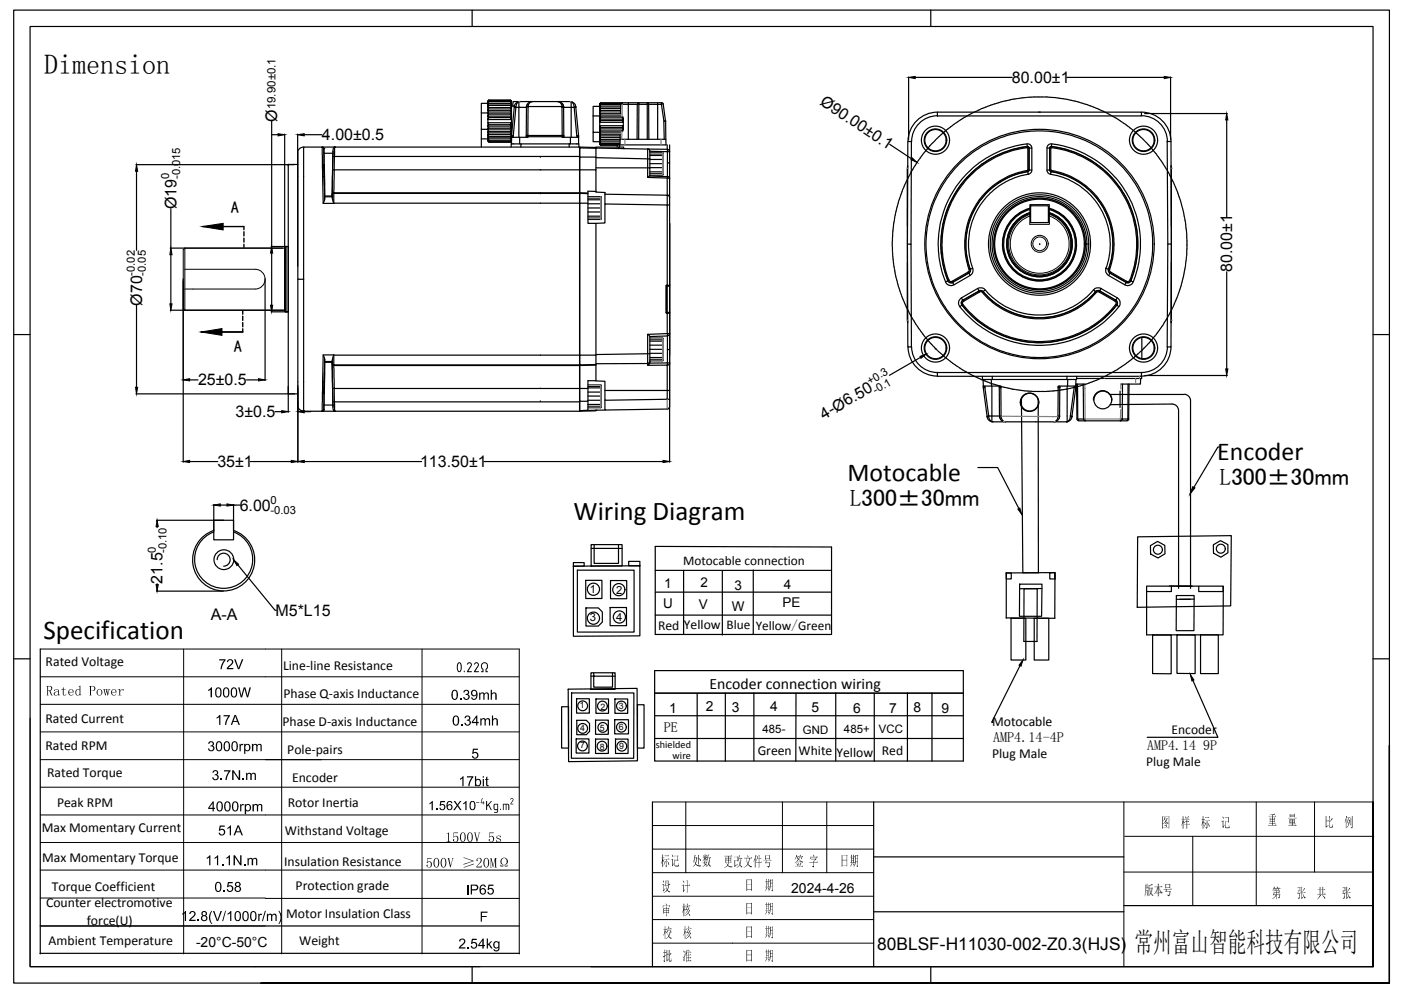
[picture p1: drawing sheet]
<svg xmlns="http://www.w3.org/2000/svg" width="297mm" height="210mm" viewBox="0 0 297 210" stroke-linecap="round" stroke-linejoin="round" font-family="sans-serif">
<!-- layer: 0 -->
<g fill="none" stroke="#000" stroke-width=".25">
<path d="M6.4 5.6h284.7v199.4h-284.7zM100.1 2.1v3.5M192.6 16.3v13.3M194 16.4h20.6M197.3 2.1v3.5M226.2 16.4h20.6M248.2 16.3v13.3M28.8 34.9h33.5M28.9 36.3v16.8M57.6 28.6h1.4M57.6 25.7v26.6M60.4 28.4v37.6l.1 .1v-13.8l-.1 .1"/>
<path d="M61.2 34.9l-.1 .2M63.1 28.4v28.1M63.1 37.4v21.8h1.3M63.1 34.9h-2v52.5M64.4 31.2a1.38 1.38 0 0 0-1.2 .8M64.5 28.6h3.7M68.3 31.2l.4 .3M68.3 31.2h2.6M68.3 31.2l.4 .3v1M68.7 31.5v5.9M68.7 31.5h.1M68.7 32.5v3.6"/>
<path d="M68.7 32.5h1.9M68.7 34.9l.1 4.5zM68.7 37.4l.1 5-.3 .7M68.8 37.4h-.4M68.8 36l.1 5.5M70.6 32.1l-.2 9.2M70.6 32.5l-.2 9M70.6 32.1v.4M70.9 36v-2.8h52v2.8M70.9 36h-.3M70.9 31.2a.78 .78 0 0 0-.3 .9M70.9 31.2h.1"/>
<path d="M71 31.2h-.1M102.1 23.9v3.5h1.3M102.1 27.4v3.8M102.1 29.4h1.3M103.4 26h5l-.2 .4h-4.5zM103.4 24.6l.3 .3-.3 .4zM103.4 24.6l.3-.4-.3-.3v.7h5M103.4 26.7l.3 .5h4.5l.2-.5M103.4 26.7v.7l.3-.2M103.4 23.4l.3 .1-.3 .4zM103.4 27.4l.3 .4h4.5l.2-.4M103.4 27.4v.6l.3-.2"/>
<path d="M103.4 22.8l.3 .1-.3 .5zM103.4 28l.3 .4-.3 .2zM103.4 21.9h-1.3v2h6.3M103.4 22.3h.3l-.3 .5zM103.4 28.6l.3 .4-.3 .1zM103.4 21.9h.3l-.3 .4zM103.4 29.1l.3 .3h-.3zM103.4 21.7l.3-.2-.3 .4zM103.4 29.4l.3 .4h4.5l.2-.4v.3l-.2 .1M103.4 29.4v.3l.3 .1M103.4 21.4l.3-.2-.3 .2M103.4 29.9l.3 .3h4.5l.2-.3"/>
<path d="M103.4 26.7h5M103.4 27.4h5M103.4 23.4h5M103.4 28h5M103.4 22.8h5M103.4 28.6h5M103.4 22.3h5M103.4 29.1h5M103.4 30l.3 .2M103.7 26.4l-.3 .3v-1.4h5v1.4l-.2-.3M103.7 24.9h4.5l.2 .4v-.7l-.2 .3M103.7 24.2h4.5l.2 .4"/>
<path d="M103.7 23.5h4.5l.2 .4M103.7 22.9h4.5l.2 .5M103.7 22.3h4.5l.2 .5M103.7 21.9h4.5l.2 .4M103.7 21.5h4.5l.2 .4v-.2l-.2-.2M103.7 21.3l-.3 .1v.3M103.7 30l-.3-.3 .3 .3h4.5l.2-.3-.2 .3M103.7 21.2h4.5l.2 .2M108.2 24.2l.2-.3v.7M108.2 23.5l.2-.1v.5M108.2 22.9l.2-.1v.6M108.2 22.3h.2v.5"/>
<path d="M108.2 21.9h.2v.4M108.2 21.3l.2 .1v.3l-.2-.4h-4.5l-.3 .4M108.2 21.2l.2 .2M108.4 26.7v.7l-.2-.2M108.4 27.4v.6l-.2-.2M108.4 28l-.2 .4h-4.5M108.4 28v.6l-.2-.2M108.4 28.6l-.2 .4h-4.5M108.4 28.6v.5l-.2-.1M108.4 29.1l-.2 .3h-4.5M108.4 29.1v.3h-.2M108.4 30.5v-1.4h1.8v1.4"/>
<path d="M108.4 22.5h.3M108.4 30l-.2 .2M108.5 28.9h.3M108.5 28.8h.3M108.8 29.1l.6-6.3h.6v6.3M109 22.7l-.6 6.4M109 22.6v.1M109 22.7l.4 .1M109.1 22.6h.3M109.4 22.8a1.19 1.19 0 0 1 .6-1.2v1.2h1.6M109.9 21.6h.1M110.2 29.1h1.7v-.1l10.8 .1v1.4"/>
<path d="M110.2 21.5a1.24 1.24 0 0 0-1.2 1.1M110.2 21.5h.1M110.2 21.5h2.6M110.2 21.5h-1.4l-.1 1h.3M110.4 30.5h-2v.7M111.6 28.9h.3M111.6 22.8v6.3M111.6 22.6v.2M111.6 22.6h.4M111.8 22.2l-.1 .4M111.9 28.7v.3M111.9 28.7h-.3"/>
<path d="M112 22.6h7.2v6.1h-7.3zM112 22.7h-.4M112.6 21.5h.1M112.8 21.5h.1M112.8 21.5a1.22 1.22 0 0 0-1.2 1.1M114.6 33.3h-.1M114.6 36h-.1M118.3 21.5a1.23 1.23 0 0 1 1.2 1.3M118.3 21.5h2.6M118.3 21.5h.1M118.5 21.5h.1M119.1 21.9l.3 .4"/>
<path d="M119.2 22.7h.3M119.2 28.7v.3M119.2 28.7h.4M119.2 28.9h.4M119.4 22.3l.1 .3M119.5 22.8h2.2l.6 6.3M119.5 22.8v6.3M119.5 22.6h-.3l-.1-.2a.95 .95 0 0 0-.8-.9h-5.5a1.03 1.03 0 0 0-.8 1.1M120.7 30.5h-10.3v.7M120.7 30.5h2l.1 .7M120.7 30.5v.7M120.9 21.5h.1"/>
<path d="M120.9 29.1v1.4M120.9 21.5l.3 .1M121.1 21.6a1.23 1.23 0 0 1 .6 1.2M121.1 21.6v7.5M121.1 21.6h.1M121.2 21.6a1.27 1.27 0 0 1 .9 1.1l.6 6.4M121.8 22.6h.3M122.1 22.7l-.3 .1M122.3 28.9h.4M122.7 28.8h-.4M122.9 33.2v-2h-52v2h-.3M122.9 36h3.5v4.6"/>
<path d="M122.9 36v-2.7h3.5v2.7M122.9 33.3v-1.9h3.5v1.9M122.9 31.4v-.2l3.5 .1v.1M122.9 36v4.9M122.9 31.2h.1M122.9 31.3h.1M125.8 24.6v3.5h1.4M125.8 28.1v1.9h1.4M126.4 35.6h10.9v2l4.2 .1v-.2M126.4 33.4l10.9 .3v1.9h.5v1.7l-.5 .3M126.4 31.4l10.9 .2v2.1h.5v1.9l2.6-.1M126.4 31.3l4.9-.1v.3"/>
<path d="M127.2 26.7l.2 .3-.2 .3zM127.2 26.7h5l-.3 .3M127.2 25.3l.2 .3-.2 .3zM127.2 27.3l.2 .5-.2 .2zM127.2 28l.2 .4-.2 .2zM127.2 28.6l.2 .5-.2 .1zM127.2 22.5h-1.4v2.1M127.2 22.9l4.4 .1h-4.2l-.2 .4h4.4M127.2 29.2l.2 .4-.2 .1zM127.2 22.5h.2l-.2 .4zM127.2 29.7l.2 .4-.2-.1zM127.2 30l.2 .4-.2-.1z"/>
<path d="M127.2 30.3l.2 .4zM127.2 30.5l.2 .3-.2-.2M127.2 22l.2-.2-.2 .3M127.2 27.3h5M127.2 28h4.4M127.2 25.3h5M127.2 28.6h4.3M127.2 29.2h4.3M127.2 29.7h4.3M127.4 25.6h4.5l.3 .3M127.4 24.8l-.2-.2v.7l.2-.5h4.5l.3 .5M127.4 24.2l-.2-.2v.6h-1.4"/>
<path d="M127.4 23.5l-.2-.1v.6M127.4 23l-.2-.1v.5M127.4 22.2l-.2 .1v.2M127.4 21.9l-.2 .4 .2-.4h4.2M127.4 29.1h4.1M127.4 27h4.5M127.4 28.4h4.2M127.4 29.6h4.1M127.4 22.5h4.2M127.4 30.1h4.1M127.4 30.4h4M127.4 30.7h4"/>
<path d="M127.4 30.8h3.4M127.4 21.8h4.4M131.3 31.2h.9v.3M131.3 30.7h-.5v.5M131.3 30.7h10M131.3 30.7v.5M131.4 30.7l.1-1.2h9.7v1.2M131.5 28.6v.9M131.6 23.5h-4.2l-.2 .5M131.6 22.2h-4.2l-.2 .3M131.6 22.1v1.9h-4.4M131.6 22.1h.4"/>
<path d="M131.7 24.2h-4.3l-.2 .4h4.4M131.9 25.6l.3-.3v.6M131.9 27.8l.1 .1M132 21.7l-.4 .4M132.1 24.7l-.2 .1M132.2 25.9v1.4l-.3-.3M132.2 27.3l-.3 .5h-4.5M132.2 25.9h-5v.8M132.2 24.9v.4M132.2 27.3v.3M133.2 21.8h-1.3v.3h1.3v-.3h2.3M135.1 29.5v-7.4h.4l-.1 7.4"/>
<path d="M135.1 22.1h-1.9v7.4M135.5 21.8h1.7v.3h-1.7zM135.5 21.7l-.3 .4M137.2 21.7l.3 .4h1.9v7.4M137.2 29.5v-7.4h.3l.1 7.4M137.2 21.8h2.2v.3h.8l.5 3.5 .1 3.9M137.3 31.7a.38 .38 0 0 1 .5 .4M137.6 31.6h-.3l4.2 .1M137.8 32.1v1.6M137.8 32.1l3.7 .1v2.3M137.8 37.3l3.7 .2M137.8 36.4h2.6"/>
<path d="M137.8 34.7h2.6M137.8 33.8h2.6M137.8 33h2.6M139.4 21.8h.8v.3M140.3 21.7l.3 .3-.3 .1M140.6 22.1l.5 3.6 .1 3.8M141.1 25.6h-.3M141.1 25.7h-.3M141.5 30.7v1M141.5 31.6v.5M141.5 31.7l.4 .2 .1 .2M141.5 37.4l.4 .3 .1 .2v-3.4h-.5v3"/>
<path d="M141.5 32.2h.5v2.3M142 30.7v1.5M188.6 30.6l4.7 3.1M191.5 39.9l-.2 .4M191.6 39.8l-.1 .1M191.7 39.6l-.1 .1M191.8 39.1l-.1 .4M191.9 39v.1M192 38.8v.1M192.2 38.3l-.1 .5M192.3 38.2v.1M192.4 38l-.1 .1"/>
<path d="M192.4 35.1v33.3M192.4 35.2v12.7M192.6 37.6l-.2 .4M192.7 37.4l-.1 .1M192.8 37.3h-.1M193 36.8l-.2 .4M193.1 36.6v.1M193.2 36.5l-.1 .1M193.4 36.1l-.2 .3M193.5 35.9v.1M193.6 35.8h.1M193.9 35.3l-.2 .4"/>
<path d="M194 35.2h-.1M194.1 35l-.1 .1M194.3 34.6l-.2 .4M194.4 34.4v.1M194.5 34.3v.1M194.8 33.9l-.2 .3M194.9 33.7v.1M195.1 33.6h-.1M195.4 33.1l-.3 .4M195.4 33v.1M195.6 32.9h-.1M195.9 32.5l-.3 .3"/>
<path d="M196 32.3l-.1 .1M196.1 32.2h-.1M196.4 31.8l-.2 .3M196.5 31.7h.1M196.7 31.5l-.1 .1M197 31.1l-.3 .3M197.1 31l-.1 .1M197.2 30.8l-.1 .1M197.6 30.5l-.3 .3M197.7 30.3l-.1 .1M197.8 30.2v.1M198.2 29.9l-.3 .3"/>
<path d="M198.3 29.7l-.1 .1M198.4 29.6v.1M198.7 23.8h43.3v.8h-43.3zM198.8 23.8a6.2 6.2 0 0 0-6.3 6.2M198.8 24.5a5.5 5.5 0 0 0-5.5 5.5M198.8 29.2l-.3 .3M198.9 29.1v.1M199 29v.1M199.4 28.6l-.3 .3M199.5 28.5v.1M199.7 28.4l-.1 .1M200.1 28.1l-.3 .2"/>
<path d="M200.2 28h-.1M200.3 27.8v.1M200.7 27.5l-.3 .3M200.9 27.4l-.1 .1M201 27.3l-.1 .1M201.5 27l-.4 .2M201.6 26.9l-.1 .1M201.7 26.8h-.1M202.1 26.4l-.3 .3M202.3 26.4h-.1M202.4 26.3h-.1M202.8 26l-.3 .2"/>
<path d="M203 25.9h-.1M203.1 25.8h.1M203.6 25.5l-.4 .2M203.7 25.4h.1M203.9 25.3h-.1M204.3 25l-.4 .3M204.5 24.9l-.1 .1M204.6 24.8l-.1 .1M204.8 37a20.6 20.6 0 0 1 13.4-6.4l.4 .2 .2 .5v4.8a1.02 1.02 0 0 1-1.2 .9 15.1 15.1 0 0 0-11.3 20.3l-.2 .6-.2 .4-3.6 2.1a1.24 1.24 0 0 1-1.8-.6 21.3 21.3 0 0 1 4.3-22.8zM205 24.6l-.3 .2M205.2 24.5h-.1M205.3 24.4v.1"/>
<path d="M205.8 24.2l-.4 .2M206 24.1h-.1M206.1 24h-.1M206.6 23.8l-.4 .1M206.7 23.7h.1M206.9 23.6l-.1 .1M207.4 23.4l-.4 .2M207.7 23.3l-.2 .1M208.1 23l-.3 .2M208.3 34.8a20.6 20.6 0 0 0-7.2 24.7l.1-.1M208.3 23h-.1M208.5 22.9h-.1"/>
<path d="M209 22.7l-.4 .2M209 22.7h.1M209.3 22.6h-.1M209.8 22.4l-.4 .1M210.1 22.3l-.2 .1M210.6 22.1l-.4 .2M210.7 22.1h.1M210.9 22h-.1M211.4 21.9l-.4 .1M211.5 21.8h.1M211.7 21.8h.1M212 38.6a15.7 15.7 0 0 0-6.4 18.5"/>
<path d="M212 38.6a19.7 19.7 0 0 1 5.8-2.3v-.2a15.9 15.9 0 0 0-12.3 21h.1M212.2 21.6l-.4 .1M212.3 21.6h.1M212.5 21.5h.1M213.1 21.4l-.4 .1M213.3 21.4h-.1M213.4 21.3l-.1 .1M213.9 21.2l-.4 .1M214 21.2h.1M214.2 21.2h.1M214.8 21l-.4 .1M214.9 21h.1"/>
<path d="M215 21h.1M215.7 20.9l-.5 .1M215.8 20.9h.1M215.9 20.9h.1M216.5 20.8l-.4 .1M216.6 20.8h.1M216.8 20.7h.1M217.4 20.7h-.5M217.5 20.7h.1M217.6 20.6h.1M217.7 30.5l.1 .5a21 21 0 0 0-16.9 28.6l-.4 .2M217.7 31.1a22.4 22.4 0 0 0-9.5 3.7"/>
<path d="M217.7 31.1l.1 .2a20.6 20.6 0 0 0-16.6 28.1M217.8 31.1h.2l.2 .3zM217.8 31.3l.1 .1M217.9 36.4l.1 .5M217.9 36.4a15.5 15.5 0 0 0-12.2 20.7l.5-.2M217.9 31.4h.2v4.6h-.2zM217.9 36l-.1 .1M218.1 36l.1 .2-.3 .2M218.1 36l-.2 .4M218.3 20.6h-.5M218.3 20.6h.1M218.5 20.6h.1"/>
<path d="M218.8 31.4h-.6v4.7h.6M219.1 20.6h-.4M219.2 20.6h.1M219.4 20.6h.1M219.5 20.6h.5M220.1 20.6h.1M220.2 23.8h.4M220.2 20.6h.1M220.4 20.6h.4M220.9 20.6h.1M221.1 20.6h.1M221.3 20.6h.4"/>
<path d="M221.8 20.6h.1M222 31.4h.5v4.7h-.5M222 20.6h.1M222.2 20.6h.4M222.3 30.7l.1-.1a16 16 0 0 1 8.1 2.3 21.2 21.2 0 0 1 9.5 27.3l-.9 .4-.5-.2-3.6-2a1.33 1.33 0 0 1-.4-1.9 15.1 15.1 0 0 0-12.2-19.6l-.4-.7v-5zM222.5 36.1l.3 .3zM222.6 31.2l.4-.1-.3 .1-.1 .2zM222.6 31.4h.2v4.6M222.6 31.4v4.6h.2M222.7 20.6h.1M222.7 36.9l.1-.5a15.5 15.5 0 0 1 12.2 20.7l-.5-.2M222.8 31.4a20.6 20.6 0 0 1 16.8 28l.1 .1"/>
<path d="M222.8 36l.1 .1M222.8 20.6h.1M222.9 36.1a15.9 15.9 0 0 1 12.4 21h-.2a15.7 15.7 0 0 0-12.2-20.8zM223 31.3v-.1a7.8 7.8 0 0 1 3.5 .7 20.8 20.8 0 0 1 13.2 27.6M223 30.5l-.1 .5a21 21 0 0 1 16.9 28.6l.5 .2M223 20.6l.5 .1M223.5 20.7h.1M223.7 20.7h.1M223.9 20.7l.4 .1M224.4 20.8h.1M224.6 20.8h.1M224.7 20.9h.5"/>
<path d="M225.2 20.9h.1M225.4 20.9h.1M225.6 21h.4M226.1 21.1h.1M226.3 21.1h.1M226.5 21.1l.4 .1M227 21.2h.1M227.1 21.3h.1M227.3 21.3l.4 .1M227.8 21.4h.1M228 21.4l.1 .1M228.2 21.5l.4 .1"/>
<path d="M228.7 21.6l.1 .1M228.8 21.7h.1M229 21.7l.4 .2M229.5 21.9h.1M229.6 22h.1M229.8 22l.4 .1M230.3 22.1l.1 .1M230.5 22.2h.1M230.7 22.3l.3 .1M231.1 22.4l.1 .1M231.3 22.5h.1M231.5 22.5l.4 .2"/>
<path d="M231.9 22.8h.1M232.1 22.8h.1M232.3 22.9l.4 .1M232.8 23.1h.1M232.9 23.1l.1 .1M233.1 23.2l.4 .2M233.5 23.4l.1 .1M233.7 23.5h.1M233.9 23.6l.4 .2M234.3 23.8h.1M234.5 23.9h.1M234.6 23.9l.4 .3"/>
<path d="M235.1 24.2h.1M235.3 24.3h.1M235.4 24.4l.4 .2M235.9 24.6l.1 .1M236 24.7l.1 .1M236.2 24.8l.3 .2M236.6 25l.1 .1M236.8 25.1v.1M236.9 25.2l.4 .3M237.3 25.5l.1 .1M237.5 25.6l.1 .1M237.6 25.7l.4 .2"/>
<path d="M238.1 26l.1 .1M238.2 26.1h.1M238.4 26.2l.3 .2M238.8 26.5h.1M238.9 26.6l.1 .1M239 26.7l.4 .3M239.5 27l.1 .1M239.6 27.1l.1 .1M239.8 27.2l.3 .3M240.1 27.5l.1 .1M240.3 27.7h.1M240.4 27.8l.4 .3"/>
<path d="M240.8 28.1l.1 .1M240.9 28.2l.1 .1M241.1 28.3l.3 .3M241.5 28.7v.1M241.6 28.8l.1 .1M241.7 28.9l.3 .3M242 23.8a6.2 6.2 0 0 1 6.3 6.2M242 24.5a5.5 5.5 0 0 1 5.5 5.5M242.1 29.3h.1M242.3 29.4h.1M242.3 29.5l.3 .3M242.7 24.1h17.5"/>
<path d="M242.7 29.9l.1 .1M242.9 30v.1M243 30.2l.3 .3M243.3 30.6h.1M243.4 30.6l.1 .1M243.6 30.8l.3 .3M243.9 31.2h.1M244 31.3l.1 .1M244.1 31.4l.3 .4M244.5 31.8v.1M244.6 32h.1M244.7 32.1l.3 .4"/>
<path d="M245 32.5l.1 .1M245.1 32.6l.1 .1M245.2 32.8l.3 .3M245.5 33.2l.1 .1M245.6 33.3l.1 .1M245.7 33.5l.3 .4M246 33.9l.1 .1M246.2 34.1h.1M246.2 34.2l.3 .3M246.5 34.6l.1 .1M246.6 34.8h.1M246.7 34.9l.3 .4"/>
<path d="M247 35.4h.1M247.1 35.5v.1M247.2 35.7l.2 .3M247.5 30h.8l.1 21.8h-.8zM247.5 36.1v.1M247.6 36.3h.1M247.6 36.4l.2 .4M247.9 36.9h.1M248 37v.1M248 37.2l.2 .4M248.3 35.1v33.3M248.3 35.2l.1 12.7"/>
<path d="M248.3 37.6v.1M248.4 37.8v.1M248.4 38l.2 .3M248.7 38.4v.1M248.7 38.6h.1M248.8 38.7l.2 .6M249.1 39.4h.1M249.2 39.5l.1 .4M249.4 40v.1M260.1 25.4v20.6M36.1 52.6h23.9M36.2 44.3v8.3"/>
<path d="M36.2 54v10.4M38.8 59.1v38.9M56.2 59.1v21.6M57.5 52.3h3.5M57.6 53.7v11M60.6 52.3v13.8M63.1 59.2v38.8M68.9 41.7v.5M70.4 41.3l.3 1.8M70.4 41.6h-1.6v.1h1.6M70.4 41.6v.1M70.4 41.7v.1"/>
<path d="M70.8 40.9l.1-4.9h52v4.9M70.8 41l-.4 .3M70.8 40.8l-.4 .4M114.5 43.1h.1M114.5 40.9v.2M122.9 43.1h-54.4l-.2-11.9h-3.9v56h3.9l.2-11.9h54.4M122.9 41.1v36.3h-52.1v-2.1M122.9 40.9h-52.1v.1M122.9 43.1v-2.1h1.8v2.1M122.9 41v-.1h1.8v.1M122.9 41h-52.1v2.1M122.9 40.8v.1"/>
<path d="M124.7 45.8h2.6M124.7 44.9h2.6M124.7 44.1h2.6M124.7 43.2h2.6M124.7 42.4h2.6M126.4 47.4l1.9-.1v-4l13.2 .2v17h-.2v5.9h.2v4.3l-4.2 .2v6.2h-10.9M126.4 40.6l-1.7-.1v.4M126.4 40.6v.1M126.4 40.7l1.9 .1M128.3 43.3v-2.1l13.2 .2v2.1h.5v17M128.3 40.8v.4M141.5 41.4l.4 .3"/>
<path d="M141.5 41.4v-3.7h.2l.3 .2v5.6M141.5 41.3l.3 .1M141.9 41.5l.1 .3M142 47.4v27.9v-27.9M189.2 51.5h.1M189.2 51.6v.1M189.2 51.8v.4M189.2 52.3v.1M189.2 50.6v.1M189.2 50.7v.1M189.2 52.5v.1M189.2 52.6v.5"/>
<path d="M189.2 53.2v.1M189.2 53.4v.1M189.2 50.9v.5M189.3 49.7v.1M189.3 49.9v.1M189.3 53.5v.5M189.3 54v.1M189.3 50.1l-.1 .4M189.3 54.2v.1M189.3 49.2v.4M189.3 49v.1M189.3 54.4v.4"/>
<path d="M189.3 48.8v.1M189.3 54.9v.1M189.4 48.3l-.1 .5M189.4 48.2h.1M189.4 55.1v.1M189.4 55.3v.4M189.4 48v.1M189.4 55.8l.1 .1M189.5 56.1l.1 .4M189.5 56h.1M189.5 47.5l-.1 .4M189.5 47.1v.1"/>
<path d="M189.5 47.3v.1M189.6 56.6v.1M189.6 56.8v.1M189.6 46.4v.1M189.6 46.6v.5M189.6 57l.1 .4M189.7 46.3h.1M189.7 57.5v.1M189.8 45.7l-.1 .5M189.8 57.7v.1M189.8 57.9l.1 .4M189.8 45.6v.1"/>
<path d="M189.9 45.4l-.1 .1M189.9 58.5v.1M189.9 58.4h.1M189.9 44.9v.4M189.9 58.7l.2 .4M190 44.7v.1M190 44.6h.1M190.1 59.2v.1M190.1 44.1v.4M190.1 59.4v.1M190.2 43.9v.1M190.2 59.5l.1 .5"/>
<path d="M190.2 43.7v.1M190.4 43.2l-.1 .4M190.4 43v.1M190.5 42.9l-.1 .1M190.6 42.4l-.1 .4M190.7 42.2v.1M190.7 42.1h.1M190.9 41.6l-.1 .4M191 41.4v.1M191 41.3h.1M191.2 40.8l-.2 .4M191.2 40.6v.1"/>
<path d="M191.3 40.4v.1M192.4 55.7v12.7M192.4 51.8h.8v21.8h-.7zM192.4 51.8l.1-21.8h.7v21.8M201 59.5a.67 .67 0 0 0 1 .3 .59 .59 0 0 1-.6 .2 .59 .59 0 0 1-.4-.5zM201.2 59.4a.46 .46 0 0 0 .7 .2M205.3 57.7v.2l-3.3 1.9M205.3 57.7l-3.4 1.9 .1 .2M205.5 57.1v.3l-.2 .3M205.6 57.1a.53 .53 0 0 1-.3 .8l.3-.3zM205.7 58.4l-.3-.5-3.4 2 .3 .5M218.3 45.5v.3"/>
<path d="M218.4 45.1a7 7 0 0 0-3.7 10.7 7 7 0 0 0 11.3 .1 7 7 0 0 0-3.5-10.8M218.4 44.4a7.6 7.6 0 0 0-4.2 11.7 7.6 7.6 0 0 0 12.4 .1 7.6 7.6 0 0 0-4.1-11.7M218.4 45.1a6.9 6.9 0 0 0-3.7 10.6 6.9 6.9 0 0 0 11.3 .1 6.9 6.9 0 0 0-3.5-10.6M218.4 44.2a7.9 7.9 0 0 0-4.5 12 7.9 7.9 0 0 0 12.9 .1 7.9 7.9 0 0 0-4.3-12.1M218.4 44.2a7.8 7.8 0 0 0-4.4 12 7.8 7.8 0 0 0 12.7 .1 7.8 7.8 0 0 0-4.2-12M218.4 45.3a6.8 6.8 0 0 0-3.5 10.4 6.8 6.8 0 0 0 10.9 .1 6.8 6.8 0 0 0-3.3-10.5M218.5 43.6h3.8v3.6h-3.8zM220.4 51.8h.1M220.4 51.7v.1M222.5 45.5v.3M235 58.4l.3-.5 3.4 2-.2 .5M235 57.1l.1 .5 .3 .3a.62 .62 0 0 1-.4-.8z"/>
<path d="M235.3 57.1l-.1 .2 .3 .4M235.3 57.9h.1M235.4 57.7l3.4 1.9v.2l-3.4-1.9zM238.7 59.8a.64 .64 0 0 0 1-.3 .55 .55 0 0 1-.4 .5 .55 .55 0 0 1-.6-.2zM239.6 59.4a.49 .49 0 0 1-.8 .2M247.6 51.8l-.1 21.8h.8l.1-21.8M248.4 55.7l-.1 12.7M249.4 40.2h.1M249.5 40.3l.2 .4M249.7 40.8v.1M249.8 41h.1M249.8 41.1l.1 .5"/>
<path d="M250 41.6v.1M250 41.8v.1M250.1 42l.1 .4M250.3 42.4v.1M250.3 42.6v.1M250.3 42.8l.2 .4M250.5 43.3v.1M250.5 43.5h.1M250.6 43.6l.1 .5M250.6 59.9l-.1 .4M250.6 59.7v.1M250.7 59.5l-.1 .1"/>
<path d="M250.7 44.1v.1M250.8 44.3v.1M250.8 44.5l.1 .4M250.8 59l-.1 .5M250.9 58.9l-.1 .1M250.9 58.7v.1M250.9 45v.1M251 58.2l-.1 .4M251 45.3l.1 .4M251 45.2h.1M251 58v.1M251.1 45.8v.1"/>
<path d="M251.1 57.9h.1M251.1 46v.1M251.1 46.2l.1 .4M251.1 57.3v.5M251.2 57.2v.1M251.2 46.7l.1 .1M251.2 57v.1M251.3 46.8v.1M251.3 47l.1 .4M251.3 56.5l-.1 .4M251.4 47.5v.1M251.4 56.3l-.1 .1"/>
<path d="M251.4 56.2h.1M251.4 47.9v.4M251.4 47.7v.1M251.4 55.7v.4M251.4 55.3v.1M251.4 55.4v.1M251.5 48.4v.1M251.5 48.6v.1M251.5 48.8l.1 .4M251.5 54.6v.1M251.5 54.8v.4M251.6 49.4v.1"/>
<path d="M251.6 49.3h.1M251.6 54.4l-.1 .1M251.6 53.9v.4M251.6 50.5l.1 .4M251.6 49.6v.4M251.6 50.1v.1M251.6 50.3v.1M251.6 53v.5M251.6 53.5v.2M251.6 53.7v.1M251.7 51v.1M251.7 51.2v.1"/>
<path d="M251.7 51.3v.6M251.7 52v.1M251.7 52.2v.4M251.7 52.7v.1M251.7 52.9h-.1M260.1 57.6v20.6M2.9 70.9h3.5M28.9 64.8v17.3M36.1 65.8h24M38.8 65.4l.4 .4M57.5 66.1h3.5M68.5 75.3l.3 .7-.1 5"/>
<path d="M68.8 79l-.1 4.5zM68.8 76.7h1.6v.1h-1.6zM68.9 76.1v.5M68.9 76.8l-.1 5.5M70.4 77l.2 9.3M70.4 77l.4 .4M70.4 77.1l.4 .4M70.4 76.8l.2 9.1M70.4 76.5v.1M70.7 75.3l-.3 1.7M70.8 77.4v.1h52.1v-.1M114.5 75.3h.1"/>
<path d="M122.9 77.4h.1M122.9 75.3h3.5v2l-3.5 .1zM122.9 75.3v-32.2h1.8v4.3h1.7v27.9M122.9 77.5v4.9h-52l-.1-4.9M126.4 77.3v.1l-3.5 .1v-.1M126.4 77.4v3.3h-1.7v1.7h-1.8v-4.9M137.3 77.5l4.2-.1v5.4M137.4 70.9l.4 .4M137.7 76.8l-.4 .2h.3M137.8 75v1.7a.69 .69 0 0 1-.5 .8v-.4M137.8 75.8h2.6M137.8 74.9h2.6"/>
<path d="M137.8 74.1h2.6M137.8 73.2h2.6M137.8 72.3h2.6M137.8 76.5l-.1 .4M141.3 60.6h.2M141.5 60.6v5.7h.4h-.6M141.5 60.6h.5M141.5 60.6h-.2v5.6h.7M141.5 60.5h.5M141.5 66.4h.5M141.5 70.7h.5M141.5 66.3v.1"/>
<path d="M141.5 60.4v.1M141.5 74.1v2.8l-3.7 .1M142 70.7v3.4h-.5v-2.9l-3.7 .2v3.6l-11.4 .2M142 70.7l-.1 .2-.4 .3v-.5M142 66.2v.1M142 60.5v.1M142 74.1v2.8h-.5v.5M142 76.9v5.9h-.5M142 66.3v.1M142 60.6v5.6M142 66.4v4.3M142 75.3v22.7"/>
<path d="M142 76.9l-.1 .3-.4 .2M190.3 60.1h.1M190.4 60.2v.1M190.4 60.4l.1 .4M190.5 60.9h.1M190.6 61v.1M190.7 61.2l.1 .4M190.8 61.7v.1M190.9 61.9v.1M190.9 62l.2 .4M191.1 62.5v.1M191.2 62.7v.1"/>
<path d="M191.2 62.9l.2 .4M191.4 63.3v.1M191.5 63.5v.1M191.5 63.7l.2 .3M191.8 64.1v.1M191.8 64.3v.1M191.9 64.5l.2 .3M192.1 64.9v.1M192.1 65.1l.1 .1M192.2 65.3l.2 .3M192.5 65.7v.1M192.5 73.5a6.2 6.2 0 0 0 6.3 6.2"/>
<path d="M192.6 65.9h.1M192.6 66l.2 .4M192.9 66.5v.1M192.9 66.6l.1 .1M193 66.8l.2 .4M193.3 67.3h.1M193.3 73.5a5.5 5.5 0 0 0 5.5 5.5M193.4 67.4v.1M193.4 67.5l.3 .4M193.7 68l.1 .1M193.8 68.1l.1 .1M193.9 68.3l.2 .4"/>
<path d="M194.2 68.7v.1M194.3 68.9h.1M194.4 69l.2 .4M194.7 69.5h.1M194.8 69.6v.1M194.9 69.8l.2 .3M195.2 70.2h.1M195.2 75.8l-6.6 3.8M195.3 70.3v.1M195.4 70.4l.3 .4M195.7 70.9h.1M195.8 71l.1 .1"/>
<path d="M195.9 71.1l.3 .4M196.2 71.5l.1 .1M196.3 71.7h.1M196.5 71.8l.3 .3M196.8 72.2h.1M196.9 72.3l.1 .1M197 72.5l.3 .3M197.3 72.8l.1 .1M197.5 73l.1 .1M197.6 73.1l.3 .3M198 73.5v.1M198.1 73.6v.1"/>
<path d="M198.2 73.7l.3 .3M198.3 73.9h.1M198.3 73.9v.1M198.6 74.1v.1M198.7 74.2v.1M198.7 79h43.3v.8h-43.3zM198.8 74.4l.3 .3M199.2 74.7h.1M199.3 74.8l.1 .1M199.5 74.9l.3 .3M199.8 75.3h.1M200 75.4l.1 .1"/>
<path d="M200.1 75.5l.3 .3M200.5 75.8l.1 .1M200.6 76h.1M200.8 76.1l.3 .2M201.2 76.4h.1M201.3 76.5h.1M201.5 76.6l.3 .3M201.9 76.9l.1 .1M202 77l.1 .1M202.2 77.1l.3 .3M202.6 77.4v.1M202.7 77.5l.1 .1"/>
<path d="M202.9 77.6l.3 .2M203.3 77.9l.1 .1M203.4 78h.1M203.5 65l.4-.3a20.9 20.9 0 0 0 32.9 0l.4 .3M203.6 78.1l.3 .2M203.7 63.3l3.6-2.1a1.55 1.55 0 0 1 2.1 .9 15.1 15.1 0 0 0 22.8-.9l1-.1 3.7 2a1.25 1.25 0 0 1 .3 1.9 21.3 21.3 0 0 1-33.9-.3v-.8zM203.9 63.8l.3-.1a.69 .69 0 0 0-.2 1l-.2-.5zM204 78.4h.1M204.2 78.5h.1M204.3 63.9a.47 .47 0 0 0-.1 .7M204.3 78.6l.4 .2M204.8 78.8l.1 .1"/>
<path d="M204.9 78.9h.1M205.1 79l.4 .2M205.6 79.2v.1M205.7 79.3l.1 .1M205.9 79.4l.3 .2M206.3 79.7h.1M206.4 79.7l.1 .1M206.6 79.8l.4 .2M207.3 61.2l.3 .5-3.5 2-.2-.6M207.6 61.7l.5-.1 .3 .3-.3-.2zM207.6 61.8l-3.4 1.9 .1 .2M207.6 61.8l.1 .1-3.4 2"/>
<path d="M207.7 61.9l.3-.1 .3 .2M208.3 79.8v.7h2.1M208.3 62l.1-.1a15.7 15.7 0 0 0 23.9 0l.1 .1a15.8 15.8 0 0 1-24.1 0zM208.9 61.5l-.5 .3a15.6 15.6 0 0 0 23.9 0l-.5-.3M210.4 79.8v.7h15.8v-.7M228.3 79.8l-.1 .7h-2M232.3 61.8l.4-.2 .5 .1zM233 61.9l-.3-.1-.3 .2M233.1 61.8l3.4 1.9-.1 .2-3.4-2zM233.4 61.2l-.2 .5 3.4 2 .3-.6M233.9 80l-.4 .1M234 79.9h.1"/>
<path d="M234.2 79.8l-.1 .1M234.7 79.6l-.4 .2M234.9 79.5h-.1M235 79.4h-.1M235.4 79.1l-.3 .3M235.6 79.1h-.1M235.7 79h.1M236.2 78.7l-.4 .2M236.3 78.6v.1M236.4 63.9l.3 .4a20.6 20.6 0 0 1-32.5 .3l-.2 .1M236.5 63.7a.61 .61 0 0 1 .2 1 .74 .74 0 0 0-.2-1zM236.5 78.6h-.1"/>
<path d="M236.5 64.6l.2 .1a20.7 20.7 0 0 1-32.7 0M237 78.3l-.4 .2M237.1 78.2l-.1 .1M237.2 78.1v.1M237.7 77.8l-.4 .2M237.8 77.7l-.1 .1M237.9 77.6v.1M238.4 77.3l-.4 .3M238.5 77.2l-.1 .1M238.7 77.2h-.1M239.1 76.8l-.4 .3M239.3 76.7l-.1 .1"/>
<path d="M239.4 76.6l-.1 .1M239.8 76.3l-.4 .3M240.1 76.1l-.3 .1M240.5 75.8l-.4 .2M240.6 75.6l-.1 .1M240.7 75.5v.1M241.1 75.2l-.3 .3M241.2 75v.1M241.4 75h-.1M241.8 74.6l-.3 .3M241.9 74.5h-.1M242 74.4h.1"/>
<path d="M242 79.8v.4h-7.8M242.1 71.6v4.5M242.4 74l-.3 .3M242.5 73.9h-.1M242.6 73.7v.1M242.7 79.6h17.5M243 73.4l-.3 .3M243.1 73.3h.1M243.2 73.1v.1M243.6 72.8l-.3 .3M243.7 72.6v.1M243.8 72.5h.1"/>
<path d="M244.2 72.1l-.3 .3M244.3 72h-.1M244.4 71.8l-.1 .1M244.7 71.4l-.3 .3M244.8 71.3v.1M244.9 71.1v.1M245.3 70.7l-.3 .4M245.3 70.6v.1M245.5 70.5h-.1M245.8 70l-.3 .4M245.9 69.9l-.1 .1M246 69.8h-.1"/>
<path d="M246.3 69.3l-.3 .4M246.4 69.2h-.1M246.5 69l-.1 .1M246.7 68.6l-.2 .4M246.8 68.4v.1M246.9 68.3v.1M247.2 67.8l-.2 .4M247.3 67.7v.1M247.4 67.5l-.1 .1M247.5 73.5a5.5 5.5 0 0 1-5.5 5.5M247.6 67.1l-.2 .4M247.7 67h.1"/>
<path d="M247.8 66.8v.1M248.1 66.4l-.3 .3M248.1 66.2v.1M248.2 66v.1M248.3 73.5a6.2 6.2 0 0 1-6.3 6.2M248.4 65.6l-.1 .3M248.5 65.4v.1M248.6 65.3h.1M248.8 64.8l-.1 .4M248.9 64.6v.1M248.9 64.5h.1M249.2 64l-.2 .4"/>
<path d="M249.2 63.8v.1M249.3 63.7h.1M249.5 63.2l-.2 .4M249.6 63l-.1 .1M249.6 62.9h.1M249.8 62.4l-.1 .4M249.9 62.2l-.1 .1M249.9 62v.1M250.1 61.5l-.1 .5M250.1 61.4v.1M250.2 61.2v.1M250.4 60.7l-.2 .5"/>
<path d="M250.4 60.6h.1M250.5 60.4l-.1 .1M291.1 70.9h3.5M28.8 83.5h34.3M40.2 97.9h6M40.2 80.5h1.8M52.3 80.5h2.5M53.1 97.9h8.7M58.3 87.3h1.4M63.2 86.4a1.38 1.38 0 0 0 1.2 .8M64.5 87.3h1.4M64.5 97.9h24.9"/>
<path d="M68.3 87.2h.1M68.3 87.2h2.6M68.4 81h.4M68.7 86.9h.1M68.7 86.9l-.4 .3M68.7 85.8v1M68.7 86.8l-.4 .4M68.7 85.9h1.9M68.7 81v5.9M68.7 82.3v3.6M70.6 82.3h.3M70.6 86.3l.1 .6 .2 .3"/>
<path d="M70.6 85.8v.5M70.6 85.2h.3v2h52v-2M70.9 82.4v2.8h52v-2.8M70.9 87.2h.1M102.6 97.9h38M114.5 82.3h.1M114.5 85h.1M122.9 87h.1M122.9 87.2h.1M122.9 82.4v2.7h1.8v-2.7M122.9 85.1v2l1.8-.1v-1.9M122.9 87.1v.1"/>
<path d="M124.7 85.8h2.6M124.7 84.9h2.6M124.7 84h2.6M124.7 83.1h2.6M124.7 82.2h2.6M126.4 80.8h1.9v2h13.2M126.4 87v.1l-3.5 .1M126.4 87h.1M126.4 87h-1.7M128.3 82.8v2.1l13.2-.2v-1.9M128.3 84.9v2l13.2-.2M128.3 86.9l-1.9 .1"/>
<path d="M141.8 86.6l-.3 .1M141.9 86.4l-.4 .3M142 82.8v1.9h-.5M142 86.2l-.1 .3M142 84.7v1.5M207.1 80l.1 .1M207.2 80.1h.1M207.3 99.1h4.2l4.5 8.7M207.4 80.2l.4 .1M207.9 80.4h.1M208.1 80.5h.1M208.2 80.5l.4 .2"/>
<path d="M208.4 80.5l.1 1.4h1.7M208.5 81.9l.8 6.4a1.23 1.23 0 0 0 1.2 1.1M208.5 82h.3M208.7 80.7l.1 .1M208.8 81.9l.8 6.3h.7M208.8 82.2h-.3M208.9 80.8h.1M209 80.8l.4 .2M209.3 88.2h.3a1.17 1.17 0 0 0 .7 1.2M209.3 88.4h.3M209.5 81.1h.1M209.7 81.1h.1"/>
<path d="M209.8 81.2l.4 .1M210.2 80.5v1.4h2v6.4l.2 .6 .5 .5M210.2 89.4h.1M210.3 88.2v1.2h.2h13M210.3 81.4h.1M210.3 88.2h1.6M210.3 81.9v6.3M210.5 81.4h.1M210.6 81.4l.5 .2M211.1 81.6h.1M211.3 81.6l.1 .1M211.5 81.7l.4 .2v6.3"/>
<path d="M211.9 82h.3M211.9 82.2h.3M211.9 88.2a1.27 1.27 0 0 0 .9 1.2M211.9 88.3h.4M211.9 88.2h.4M211.9 81.9h.1M211.9 88.2l.1 .5M212.1 81.9h.1M212.3 81.9l.4 .2M212.8 82.1h.1M212.8 89.4h.1M213 82.1v.1"/>
<path d="M213.1 82.2h.5M213.6 82.3h.1M213.8 82.3h.1M214 82.3l.4 .2M214.5 82.5h.1M214.7 82.5h.1M214.8 82.5l.5 .1M215.4 82.6h.1M215.5 82.6h.1M215.7 82.7h.4M216.2 82.7h.1M216.4 82.7h.1"/>
<path d="M216.6 82.8h.4M217.1 82.8l.1 .1M217.2 82.9h.1M217.4 82.9h.5M218 82.9h.1M218.1 82.9h.1M218.3 83h.4M218.8 83h.1M219 83h.1M219.1 83h.5M219.7 83h.1M219.9 83h.1"/>
<path d="M220 83h.5M220.1 84.6l.1 36.8h-3.3l-.3-36.7M220.5 83h.1M220.7 83h.1M220.9 83h.4M221.4 83h.1M221.6 83h.1M222.2 83h-.4M222.3 83h.1M222.4 83h.1M222.6 82.9h.5M223.3 82.9h-.1"/>
<path d="M223.3 82.9h.1M223.5 89.4h.1M223.7 89.4h.1M223.9 82.8l-.4 .1M224.1 82.8h-.1M224.2 82.8h.1M224.3 88.3h.4M224.4 82l-.1 6.3a1.18 1.18 0 0 1-.6 1.1M224.4 82h.3M224.6 88.3l-.1 .4M224.7 88.2h-.4M224.7 81.9l-.1 6.3a1.27 1.27 0 0 1-.8 1.2"/>
<path d="M224.7 82.2h-.3M224.8 82.7l-.4 .1M224.9 82.7h.1M225 82.7h.1M225.7 82.6l-.5 .1M225.8 82.5l-.1 .1M225.9 82.5h.1M226.1 89.4h.1M226.3 81.9v7.5h-2.8M226.3 89.4h.1M226.3 81.9h-1.9v.1M226.4 80.5l-.1 1.4h1.8v-1.4"/>
<path d="M226.5 82.4l-.4 .1M226.7 82.4h-.1M226.8 82.4h.1M227 88.4h.3M227 88.2h.3M227.3 88.4a1.26 1.26 0 0 1-1.2 1M227.3 88.3v.1M227.4 82.2l-.5 .1M227.4 82.2h.1M227.7 82.2h-.1M227.7 81.9l-.8 6.3a1.21 1.21 0 0 1-.6 1.2M227.8 82h.3"/>
<path d="M227.8 82.2h.3M228.1 81.9l-.8 6.4M228.1 81.4h1.9M228.2 82l-.4 .2M228.2 81.4l.1 7.4h.2v-7.4M228.2 80.2h5M228.3 82h.1M228.3 88.8l.4 .4M228.5 81.9v.1M229.1 81.8l-.5 .1M229.1 81.8h.1M229.3 81.7h.1"/>
<path d="M229.6 81.4l.1 7.4M229.7 88.8h-1.2l.2 .4h1.4M229.7 88.8l.4 .4M229.7 88.8h.4v.4M229.9 81.6l-.5 .1M229.9 81.5h.1M230.1 89.2h7.5M230.2 81.4l-.1 .1M230.7 81.3l-.4 .1M231 81.2l-.2 .1M231.5 81l-.4 .1M231.7 80.9l-.1 .1"/>
<path d="M231.8 84.8a1.97 1.97 0 0 1 2-2 1.97 1.97 0 0 1 1.9 2M231.8 80.8v.1M232.3 80.7l-.4 .1M232.4 80.6h.1M232.6 80.5v.1M233.1 80.3l-.4 .2M233.3 80.2l-.1 .1M233.4 80.2h-.1M233.5 80.2h.5M235.2 83.6h15.8M235.4 85.8l13.1-.1a1.38 1.38 0 0 1 1.4 1.3M237.5 82.9v3.5"/>
<path d="M237.9 88.8h-.3v.4M237.9 88.8l-.3 .4M237.9 88.8l1.2 .1-.1 .3h-1.4M237.9 86.2v2.6M238 83.3l-.1 2.7M238 81.4v1.8M239.2 81.4l-.1 7.4h.2l.1-7.4M239.3 88.8l-.3 .4M241.8 80.2v1.2h-4.2M249.9 87.1v37.6M251 83.6a1.38 1.38 0 0 1 1.4 1.4v39.7M258.5 94.8h-.3l-5.1 8.5"/>
<path d="M33.2 110.3h14.2M33.3 111.7v.2M45.3 110.3h4.2v4.2h-4.2zM45.3 107v5.3M45.4 112.8a6.2 6.2 0 0 0-2.9 9.4 6.2 6.2 0 0 0 9.8 .1 6.2 6.2 0 0 0-2.8-9.5M45.4 112.5a6.6 6.6 0 0 0-3.3 10.1 6.6 6.6 0 0 0 10.6 0 6.6 6.6 0 0 0-3.2-10.1M46 118.7a1.38 1.38 0 0 1 1.4-1.4 1.38 1.38 0 0 1 1.4 1.4 1.38 1.38 0 0 1-1.4 1.3M46.7 107.1h1.4M49.5 107v5.5M49.5 107.1h1.4M50.4 119.7l7.9 9.7h.3M121.6 119.3h2.3v.7h-2.3z"/>
<path d="M125.3 115.5h6.6v4.5h-6.6zM126 116.3h5.1v3.2h-5.1zM126 115.5v.8h-.7M131.1 115.5v.8h.8M133.3 119h2.4v1h-2.4zM138.9 115.9l37.4 .1v18.5h-37.4zM241.2 113.8l19.9-.2-.2 14.9-19.8 .3zM243.9 115.7l1.5-.9 1.6 .8v1.8l-1.5 .9-1.5-.8zM257.2 115.5l1.6-.9 1.5 .9v1.7l-1.4 .9-1.6-.8zM2.9 139.7h3.5M8.5 137.6v64.7M33.2 125.3h14.2"/>
<path d="M33.3 123.8v.1M121.6 120h14.1v14.8l-14.1 .1zM122.4 120.9h12v13.1h-12zM124.2 123h3.4v3.9h-3.4zM124.2 128.9h2.7l.8 .8v2.2l-.8 .8h-2.7zM129.4 128.8h3.4v3.9h-3.4zM129.4 123.1h3.5v3.8h-3.5zM138.9 120.9h37.4M138.9 125.5h37.4M138.9 130.4h37.4M144.9 120.9v13.6M153.1 121.1v13.5"/>
<path d="M159.7 120.8v13.6M213.3 131l10.4 .1M213.3 121.5l10.4-.1-.1 9.6M213.3 121.5h1.1v1.3h-1.1zM213.3 121.4v9.6M214.4 131.1h3.1v8.8h-3.1zM216.2 123.9h4.7l-.1 6.8h-4.7zM217.1 124.8h2.8v11.2h-2.8zM219.3 131.1h3.1v8.8h-3.1zM220.9 124.8h-4.7M222.6 121.4h1v1.4h-1zM223.7 121.4v1.4"/>
<path d="M243.1 124.3v10.3h16.2l.1-10.3h-16.2M244.4 134.6h3.9v8.3l-3.9-.1zM247.9 124.2l4.8 .1M248.4 124.3v1.1h-5.2M249.4 126.3h3.8l-.1 7.4h-3.7zM249.5 134.6h3.9v8.2h-3.9zM249.7 124.3h3.1M250.1 127.1h2.3M253.2 127l-3.8 .1M254.2 124.3v1.1h5.1v-1.1M254.5 134.6h3.8v8.2h-3.8zM291.1 139.7h3.5"/>
<path d="M119.1 149.8h1.5v8.8h-1.5zM120.5 146.1l14.6-.1 .1 15.3-14.6 .2zM121.2 146.9h13.2v13.9h-13.3zM122.2 156.7h2.7v3h-2.7zM122.2 148.2h2.8v3h-2.8zM122.3 152.7h2l.7 .7v1.7l-.7 .7h-2zM125.3 142.6h5.1v3.6h-5.1zM125.9 142.6v.8h4v2.3h-4v-2.3h-.6M126.3 152.7h2.7v3h-2.7zM126.3 156.7h2.7v3.1h-2.7zM126.4 148.2h2.6v3h-2.6zM129.9 142.6v.8h.5"/>
<path d="M130.3 152.6h3v3h-3zM130.4 148.2h2.7v3h-2.7zM130.5 156.7h2.7v3.1h-2.7zM135.2 149.4h1.4v9.2h-1.4zM138.8 142.2h65.4v19.2h-65.4zM138.8 147h65.4M138.8 151.8h65.4M138.8 156.6h65.4M147.8 147.1v14.3M153.8 147v14.4M159.8 146.9v14.4M168.8 147l-.1 14.4"/>
<path d="M177.2 146.9v14.4M185.4 147v14.4M192.4 146.9v14.5M197.6 146.9v14.5M216.3 141.1l-6 12h.2M252.9 144.3l5.3 12h-15M138.3 170v35M185.2 170v35M8.5 196.3h101.6M185.2 181.7h53.1M185.2 193.3h53.1M238.3 192h52.8"/>
<path d="M8.5 202.1h101.6M55.3 208.4h239.3v-50.3v50.3h-291.7v-206.3h291.7v206.3M100.1 205v3.4M125.3 205h165.8v-35v35M197.3 205v3.4"/>
<circle cx="198.3" cy="29.7" r="2.27"/>
<circle cx="198.3" cy="29.7" r="2.98"/>
<circle cx="198.3" cy="29.7" r="2.39"/>
<circle cx="242.4" cy="29.7" r="2.27"/>
<circle cx="242.4" cy="29.7" r="2.98"/>
<circle cx="242.4" cy="29.7" r="2.39"/>
<circle cx="220.4" cy="51.7" r="10.8"/>
<circle cx="220.4" cy="51.8" r="24"/>
<circle cx="220.4" cy="51.7" r="24.3"/>
<circle cx="220.4" cy="51.7" r="10.4"/>
<circle cx="220.4" cy="51.7" r="10.1"/>
<circle cx="220.4" cy="51.7" r="9.7"/>
<circle cx="220.4" cy="51.7" r="9.5"/>
<circle cx="198.3" cy="73.8" r="2.27"/>
<circle cx="198.3" cy="73.8" r="2.98"/>
<circle cx="198.3" cy="73.8" r="2.39"/>
<circle cx="242.4" cy="73.8" r="2.27"/>
<circle cx="242.4" cy="73.8" r="2.98"/>
<circle cx="242.4" cy="73.8" r="2.39"/>
<circle cx="218.3" cy="85.3" r="1.97"/>
<circle cx="218.3" cy="85.3" r="1.88"/>
<circle cx="233.8" cy="84.8" r="1.88"/>
<circle cx="47.5" cy="118.7" r="2.1"/>
<circle cx="245.5" cy="116.6" r=".95"/>
<circle cx="258.8" cy="116.3" r=".95"/>
<circle cx="125.8" cy="124.9" r="1.29"/>
<circle cx="125.8" cy="131.1" r="1.29"/>
<circle cx="131.2" cy="125" r="1.29"/>
<circle cx="131.3" cy="130.8" r="1.29"/>
<circle cx="123.5" cy="158.2" r="1.04"/>
<circle cx="123.5" cy="149.7" r="1.04"/>
<circle cx="123.5" cy="154.4" r="1.04"/>
<circle cx="127.6" cy="158.2" r="1.04"/>
<circle cx="127.7" cy="149.7" r="1.04"/>
<circle cx="127.8" cy="154.2" r="1.04"/>
<circle cx="131.7" cy="154.2" r="1.04"/>
<circle cx="131.7" cy="149.7" r="1.04"/>
<circle cx="131.8" cy="158.2" r="1.04"/>
</g>
<path d="M138.3 175h46.9M138.3 170h152.8M252.9 177.3v14.7M138.3 200h17M138.3 195h46.9M138.3 190h46.9" fill="none" stroke="#000" stroke-width=".21"/>
<!-- layer: EB0 -->
<path d="M145.4 170v15M165.9 170v15M175.3 170v15M238.3 170v35M238.4 177.3h52.9M266.3 170v22M278.7 170v14.9M138.3 185h46.9M138.3 180h46.9M155.3 200h29.9M238.3 184.9h52.8" fill="none" stroke="#000" stroke-width=".21"/>
<!-- layer: 0 -->
<g fill="#000" stroke="#000" stroke-width=".21">
<path d="M192.6 16.4l1.4-.2v.5zM246.8 16.2l1.4 .2-1.4 .3zM28.9 34.9l.3 1.4h-.5zM59 28.3l1.4 .3-1.4 .2zM63.1 28.6l1.4-.3v.5zM193.4 33.5l1 .9-1.2-.5zM260.1 24.1l.2 1.3h-.4zM36.2 52.6l.3 1.4h-.5zM42.9 48l4.4-.6v1.4zM57.6 52.3l.2 1.4h-.5zM36 64.4h.5l-.3 1.4zM42.7 70.4l4.4-.7v1.4z"/>
<path d="M57.3 64.7h.5l-.2 1.4zM195.1 75.6l1.3-.5-1.1 .9zM259.9 78.2h.4l-.2 1.4zM28.7 82.1h.5l-.3 1.4zM38.8 97.9l1.4-.3v.5zM38.8 80.5l1.4-.2v.5zM54.8 80.3l1.4 .2-1.4 .3zM59.7 87.1l1.4 .2-1.4 .2zM61.8 97.6l1.3 .3-1.3 .2zM63.1 87.3l1.4-.2v.4zM63.1 97.9l1.4-.3v.5zM140.6 97.6l1.4 .3-1.4 .2z"/>
<path d="M33.3 110.3l.3 1.4h-.5zM45.3 107.1l1.4-.3v.5zM48.1 106.8l1.4 .3-1.4 .2zM49.5 118.7l1.1 .9-.4 .3zM215.8 107.9l.4-.2 .4 1.4zM252.9 103.2l.5 .2-1.1 1.4zM33.1 123.9h.5l-.3 1.4zM216.9 139.9l-.4 1.4-.4-.3zM252.4 143l.7 1.2-.4 .2z"/>
</g>
<g fill="none" stroke="#000" stroke-width=".21">
<path d="M8.5 137.6h101.6v64.7M38.9 137.6v64.7M59.7 137.6v64.7M89.5 137.6v64.7M6.4 152.3v52.7h95.4M8.5 143.5h101.6M8.5 155.2h101.6M8.5 149.3h101.6M8.5 161.1h101.6M8.5 166.9h101.6M8.5 172.8h101.6M8.5 178.6h101.6"/>
<path d="M8.5 184.5h101.6M8.5 190.4h47.7M8.5 196.3h47.7M56.2 190.5h53.9"/>
</g>
<!-- layer: 0 -->
<g fill="none" stroke="#808080" stroke-width=".25">
<path d="M110.2 21.5l-.2 .1M120.9 21.5l.2 .1M131.9 27.9l-.1 1.6M131.9 22.1v2.6M132.5 29.5v1.2M140.2 29.5v1.2M192.4 35.7h.1M248.4 35.7h.1M192.4 67.9h.1M241.6 79.8v.4M248.4 67.9h.1M141.5 84.7v2"/>
<path d="M212.2 88.3h12.1M212.8 89.4h.3h-.2M223.7 89.4h-.2h.3M230 81.4v1M230 82.3l.1 6.5h7.5v-1.9M237.6 81.4v1.1M240.8 80.2v1.2"/>
</g>
<g fill="none" stroke="#000" stroke-width=".21">
<path d="M137.8 32.3h2.7l.1 .1M137.8 32.7h2.6M137.8 36.8h2.6M140.6 32.5v4.5M140.6 37l-.1 .2h-2.7M39.2 52.6v13.2h21.2M39.2 52.6h21.2M39.2 52.6l-.4 .3v12.5M39.2 57.1h14.9M54.1 57.1a2.1 2.1 0 0 1 2.1 2.1 2.1 2.1 0 0 1-2.1 2.1M60.6 52.3h.5M124.7 41.7h2.6"/>
<path d="M124.7 42h2.6M124.7 46.6h2.6M124.7 46.2h2.6M127.3 41.6l.2 .2M127.5 41.8v4.6M127.5 46.4l-.2 .2M218.3 45.5v-2.1h4.2v2.1M218.3 45.8v1.8h4.2v-1.8M218.4 45.8a6.2 6.2 0 0 0-3 9.6 6.2 6.2 0 0 0 10.1 0 6.2 6.2 0 0 0-3-9.6M218.4 45.5a6.6 6.6 0 0 0-3.3 10.1 6.6 6.6 0 0 0 10.7 0 6.6 6.6 0 0 0-3.3-10.1M39.2 61.3h14.9M60.6 66.1h.5"/>
<path d="M137.8 71.7h2.7l.1 .1M137.8 72h2.6M137.8 76.2h2.6M140.6 71.8v4.6M140.6 76.4l-.1 .1h-2.7M124.7 81.6h2.6M124.7 81.9h2.6M124.7 86.5h2.6M124.7 86.1h2.6M127.3 81.6l.2 .1-.2 4.8"/>
<circle cx="220.4" cy="51.7" r="9.7"/>
<circle cx="220.4" cy="51.7" r="1.8"/>
<circle cx="220.4" cy="51.7" r="1.46"/>
</g>
<path d="M140.4 32.3v4.9M127.3 41.7v4.9M140.4 71.7v4.8M127.3 81.6v4.9" fill="none" stroke="#808080" stroke-width=".21"/>
<path d="M42.9 48h8.8v.7M51.7 49.1v.9M51.7 50.5v.8M51.7 51.8v.6M51.5 65.9v.7M51.5 67v.9M51.5 68.4v.9M51.5 69.7v.7h-8.8" fill="none" stroke="#000" stroke-width=".3"/>
<g font-size="5.9">
<text x="9.4" y="15.7">Dimension</text>
<text x="240.6" y="201.7">常州富山智能科技有限公司</text>
</g>
<g font-size="5.7">
<text x="121.6" y="110.2">Wiring Diagram</text>
<text x="9.2" y="135.6">Specification</text>
</g>
<g font-size="5.5">
<text x="179.7" y="102">Motocable</text>
<text x="258.1" y="97.4">Encoder</text>
</g>
<g font-size="4.9">
<text x="180.2" y="107.2">L300±30mm</text>
<text x="258.6" y="102.8">L300±30mm</text>
</g>
<text font-size="3.7" x="186" y="201.3">80BLSF-H11030-002-Z0.3(HJS)</text>
<g font-size="3.5">
<text x="48.9" y="45.2">A</text>
<text x="49.6" y="74.5">A</text>
</g>
<g font-size="3.4">
<text x="214.5" y="17.6">80.00±1</text>
<text x="173.7" y="22" transform="rotate(34 173.7 22)">Ø90.00±0.1</text>
<text x="58.7" y="25.8" transform="rotate(-90 58.7 25.8)">Ø</text>
<text x="68.3" y="29.7">4.00±0.5</text>
<text x="37.4" y="44.3" transform="rotate(-90 37.4 44.3)">Ø19</text>
<text x="261.3" y="57.7" transform="rotate(-90 261.3 57.7)">80.00±1</text>
<text x="30.1" y="64.8" transform="rotate(-90 30.1 64.8)">Ø70</text>
<text x="42" y="81.7">25±0.5</text>
<text x="49.9" y="88.5">3±0.5</text>
<text x="174.7" y="89" transform="rotate(-30 174.7 89)">4-Ø6.50</text>
<text x="46.1" y="99">35±1</text>
<text x="89.1" y="99">113.50±1</text>
<text x="50.8" y="108.3">6.00</text>
<text x="34.5" y="123.8" transform="rotate(-90 34.5 123.8)">21.5</text>
<text x="44.7" y="131.6">A-A</text>
<text x="58.4" y="130.6">M5*L15</text>
<text x="150.4" y="146.1">Encoder connection wiring</text>
</g>
<text font-size="3.3" x="96.6" y="142.5">0.22Ω</text>
<g font-size="3">
<text x="46.3" y="141.9">72V</text>
<text x="9.8" y="147.5">Rated Power</text>
<text x="43.8" y="147.9">1000W</text>
<text x="95.6" y="148.4">0.39mh</text>
<text x="45.6" y="153.7">17A</text>
<text x="95.8" y="153.8">0.34mh</text>
<text x="140.7" y="155.3">PE</text>
<text x="44" y="159.3">3000rpm</text>
<text x="99.9" y="160.8">5</text>
<text x="210.6" y="157.3">AMP4.14-4P</text>
<text x="243.2" y="159.1">AMP4.14 9P</text>
<text x="44.9" y="165.4">3.7N.m</text>
<text x="97.2" y="166.7">17bit</text>
<text x="44.1" y="172">4000rpm</text>
<text x="46.2" y="177.1">51A</text>
<text x="94.3" y="178.5">1500V 5s</text>
<text x="246.2" y="175.5">图 样 标 记</text>
<text x="268.8" y="174.9">重 量</text>
<text x="280.8" y="175.4">比 例</text>
<text x="43.5" y="183.5">11.1N.m</text>
<text x="90.2" y="184">500V ≥20MΩ</text>
<text x="140" y="183.5">标记</text>
<text x="146.8" y="183.5">处数</text>
<text x="153.4" y="183.7">更改文件号</text>
<text x="168.4" y="183.6">签 字</text>
<text x="178" y="183.6">日期</text>
<text x="45.5" y="189.1">0.58</text>
<text x="98.7" y="189.6">IP65</text>
<text x="140.2" y="189">设 计</text>
<text x="157.8" y="188.7">日 期</text>
<text x="167.8" y="189.3">2024-4-26</text>
<text x="242.7" y="189.8">版本号</text>
<text x="269.6" y="190.4">第</text>
<text x="274.6" y="190.4">张 共</text>
<text x="283.5" y="190.4">张</text>
<text x="38.3" y="195.3">12.8(V/1000r/m)</text>
<text x="101.7" y="195.4">F</text>
<text x="140.3" y="194">审 核</text>
<text x="157.8" y="193.7">日 期</text>
<text x="41.6" y="200.7">-20°C-50°C</text>
<text x="97.2" y="201.1">2.54kg</text>
<text x="140.5" y="203.7">批 准</text>
<text x="140.5" y="198.8">校 核</text>
<text x="157.8" y="203.7">日 期</text>
<text x="157.8" y="198.7">日 期</text>
</g>
<g font-size="2.9">
<text x="140.8" y="124.7">1</text>
<text x="148.5" y="124.5">2</text>
<text x="155.7" y="125">3</text>
<text x="166.2" y="124.9">4</text>
<text x="140.6" y="128.9">U</text>
<text x="148.2" y="129">V</text>
<text x="155.2" y="129.4">W</text>
<text x="165.9" y="128.7">PE</text>
<text x="139.5" y="133.6">Red</text>
<text x="145" y="133.5">Yellow</text>
<text x="9.7" y="141.2">Rated Voltage</text>
<text x="60" y="142.1">Line-line Resistance</text>
<text x="60.1" y="147.9">Phase Q-axis Inductance</text>
<text x="9.6" y="153.2">Rated Current</text>
<text x="59.9" y="154">Phase D-axis Inductance</text>
<text x="141.9" y="151.2">1</text>
<text x="149.7" y="150.8">2</text>
<text x="155.2" y="150.9">3</text>
<text x="163.3" y="150.7">4</text>
<text x="172.1" y="151">5</text>
<text x="180.9" y="151.1">6</text>
<text x="188.5" y="151.2">7</text>
<text x="193.7" y="150.9">8</text>
<text x="199.6" y="151.1">9</text>
<text x="210.3" y="153.8">Motocable</text>
<text x="248.4" y="155.7">Encoder</text>
<text x="9.6" y="159.1">Rated RPM</text>
<text x="60.9" y="159.8">Pole-pairs</text>
<text x="160.6" y="160">Green</text>
<text x="169.3" y="160">White</text>
<text x="177.4" y="160.4">Yellow</text>
<text x="187" y="160.2">Red</text>
<text x="210.3" y="160.6">Plug Male</text>
<text x="10" y="164.7">Rated Torque</text>
<text x="61.9" y="165.9">Encoder</text>
<text x="243" y="162.4">Plug Male</text>
<text x="12.1" y="171.1">Peak RPM</text>
<text x="61" y="171.1">Rotor Inertia</text>
<text x="8.9" y="176.4">Max Momentary Current</text>
<text x="60.4" y="177.1">Withstand Voltage</text>
<text x="8.9" y="182.7">Max Momentary Torque</text>
<text x="60.2" y="183.6">Insulation Resistance</text>
<text x="11" y="189">Torque Coefficient</text>
<text x="62.7" y="188.6">Protection grade</text>
<text x="9.8" y="192.3">Counter electromotive</text>
<text x="18.4" y="196.2">force(U)</text>
<text x="60.7" y="194.6">Motor Insulation Class</text>
<text x="10.3" y="200.3">Ambient Temperature</text>
<text x="63.4" y="200.4">Weight</text>
</g>
<g font-size="2.8">
<text x="144.9" y="119.8">Motocable connection</text>
<text x="154" y="133.4">Blue</text>
<text x="160.2" y="133.5">Yellow/Green</text>
</g>
<text font-size="2.7" x="90.7" y="171.8">1.56X10 Kg.m</text>
<g font-size="2.4">
<text x="58.4" y="23.2" transform="rotate(-90 58.4 23.2)">19.90±0.1</text>
<text x="35.9" y="38" transform="rotate(-90 35.9 38)">0</text>
<text x="38.2" y="38" transform="rotate(-90 38.2 38)">-0.015</text>
<text x="28.6" y="58.4" transform="rotate(-90 28.6 58.4)">-0.02</text>
<text x="30.9" y="58.4" transform="rotate(-90 30.9 58.4)">-0.05</text>
<text x="184.4" y="81.6" transform="rotate(-30 184.4 81.6)">+0.3</text>
<text x="185.6" y="83.6" transform="rotate(-30 185.6 83.6)">-0.1</text>
<text x="57.3" y="106.8">0</text>
<text x="57.3" y="109.1">-0.03</text>
<text x="33" y="117.3" transform="rotate(-90 33 117.3)">0</text>
<text x="35.3" y="117.2" transform="rotate(-90 35.3 117.2)">-0.10</text>
<text x="125.1" y="125.6">1</text>
<text x="130.6" y="125.9">2</text>
<text x="125.1" y="131.7">3</text>
<text x="130.6" y="131.8">4</text>
<text x="161.7" y="155.4" transform="rotate(-1 161.7 155.4)">485-</text>
<text x="170.3" y="155.6" transform="rotate(-1 170.3 155.6)">GND</text>
<text x="178.9" y="155.5" transform="rotate(-1 178.9 155.5)">485+</text>
<text x="186.3" y="155.4" transform="rotate(-1 186.3 155.4)">VCC</text>
</g>
<g font-size="2.2">
<text x="139.1" y="158.7" transform="rotate(-1 139.1 158.7)">shielded</text>
<text x="142.6" y="161" transform="rotate(-1 142.6 161)">wire</text>
</g>
<g font-size="2.1">
<text x="100.8" y="170.5">-4</text>
<text x="108.1" y="170.5">2</text>
</g>
<g font-size="1.9">
<text x="122.9" y="150.2">1</text>
<text x="123" y="154.9">4</text>
<text x="127.2" y="155">5</text>
<text x="127.3" y="150.4">2</text>
<text x="131.2" y="150.3">3</text>
<text x="131.2" y="154.7">6</text>
<text x="123" y="158.7">7</text>
<text x="127.2" y="158.9">8</text>
<text x="131.3" y="158.8">9</text>
</g>
</svg>
